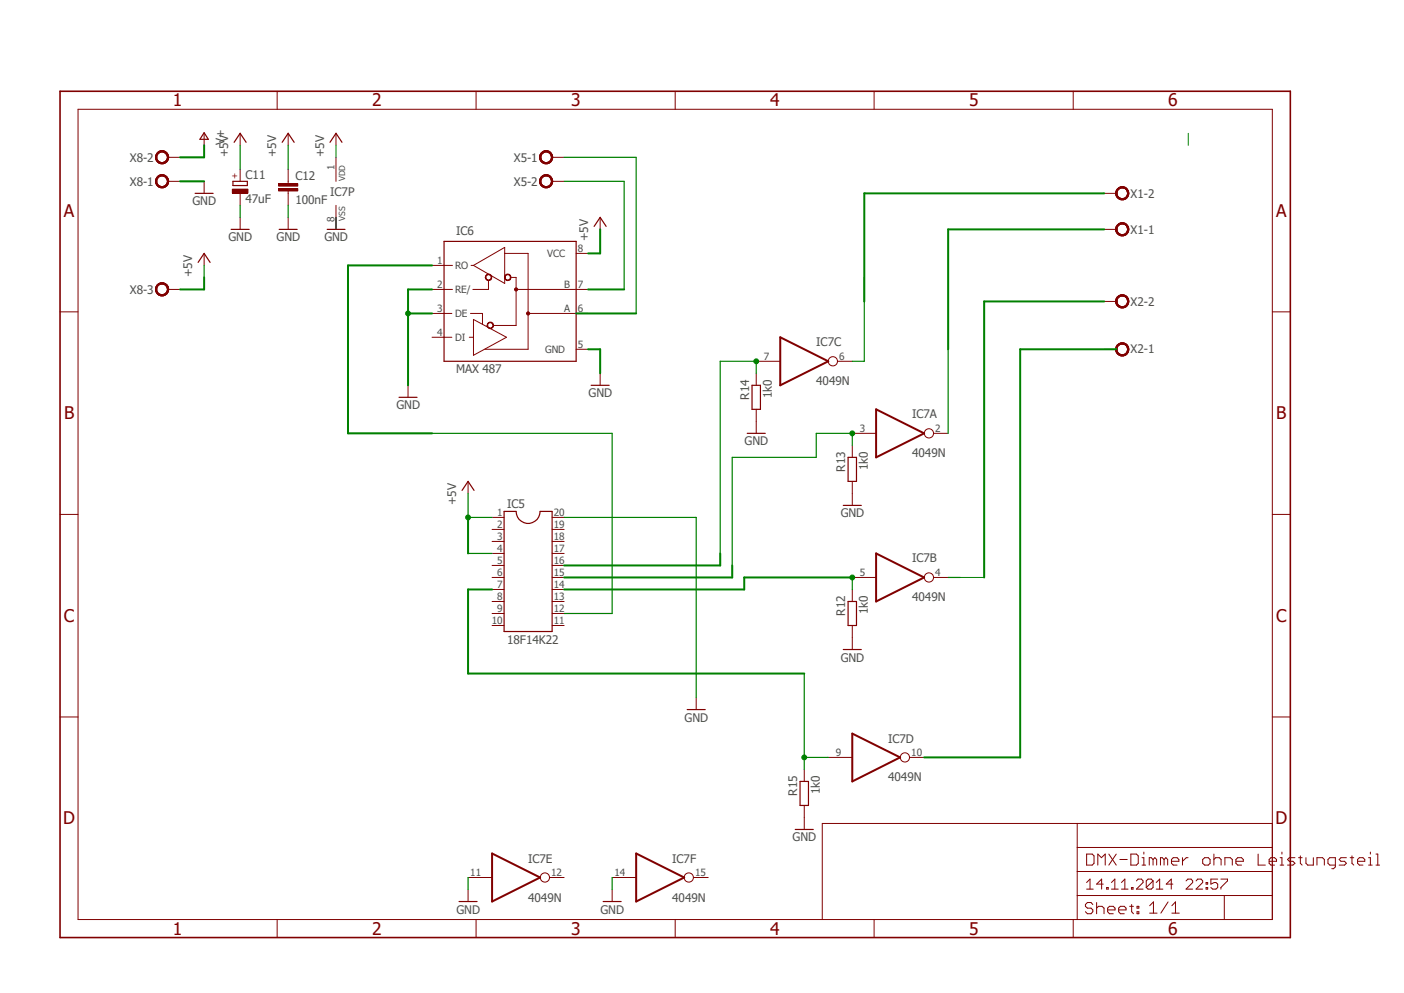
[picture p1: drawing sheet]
<svg xmlns="http://www.w3.org/2000/svg" width="297mm" height="210mm" viewBox="0 0 297 210" stroke-linecap="round" stroke-linejoin="round" font-family="sans-serif">
<path d="M12.2 19l281.3 179.8M293.5 19l-281.3 179.8" fill="none" stroke="#fff" stroke-width=".21"/>
<g fill="none" stroke="#800000" stroke-width=".21">
<path d="M58.6 19.3v3.8M100.7 19.3v3.8M142.8 19.3v3.8M184.9 19.3v3.8M227 19.3v3.8M16.5 23.1h252.7v171.4h-252.7zM43.2 28.2v2.5M43.2 38.4v2.5M12.7 66h3.8M269.2 66h3.8M12.7 108.8h3.8M269.2 108.8h3.8"/>
<path d="M12.7 151.6h3.8M269.2 151.6h3.8M227.9 174.2v20.3M227.9 179.2h41.3M269.2 174.2h-95.3v20.3M58.6 194.5v3.8M100.7 194.5v3.8M142.8 194.5v3.8M184.9 194.5v3.8M227 194.5v3.8M227.9 189.4h41.3M227.9 184.3h41.3"/>
<path d="M229.9 180.6h1.2l.3 .4v1.6l-.3 .4h-1.2zM229.9 186.6l.7-.7v2.1M229.9 188h1.4M231.2 191.3l-.4-.4h-.8l-.4 .4v.4l.4 .4h.8l.4 .3v.4l-.4 .5h-.8l-.4-.5M232 190.9v2.4M232 192.1l.4-.4h.7l.5 .4v1.2M232.2 183v-2.4l.8 .8 .8-.8v2.4M233.4 187h-1.4l1-1.1v2.1M234.1 187.7h.3v.3h-.3zM234.3 192.4h1.6v-.3l-.4-.4h-.8l-.4 .4v.7l.4 .5h.8M234.6 180.6l1.5 2.4M235.1 188h1.5"/>
<path d="M235.1 186.6l.7-.7v2.1M236.1 180.6l-1.5 2.4M236.6 192.4h1.6v-.3l-.4-.4h-.8l-.4 .4v.7l.4 .5h.8M236.9 181.8h1.6M237.2 188h1.4M237.2 186.6l.8-.7v2.1M239 191.7h.8M239.2 180.6h1.2l.4 .4v1.6l-.4 .4h-1.2zM239.4 187.7h.3v.3h-.3zM239.4 191.3v1.5l.4 .5M240.4 186.3l.3-.4h.8l.3 .4v.3l-1.4 1.4h1.4M240.5 191.7h.4v.4h-.4z"/>
<path d="M240.5 192.8h.4v.5h-.4zM241.6 183h.8M241.6 181.4h.4v1.6M242 180.2v.4M243.2 191.6l.8-.8v2.3M243.2 193.1h1.6M243.9 181.8l-.4-.4h-.4v1.6M243.9 181.8v1.2M243.9 186.3v1.4l-.4 .3h-.6l-.4-.3M243.9 181.8l.4-.4 .4 .4v1.2M243.9 186.3l-.4-.4h-.6l-.4 .4v1.4M243.9 186.3l-1.4 1.4"/>
<path d="M244.6 188h1.4M244.6 186.6l.7-.7v2.1M246.3 181.8l-.4-.4h-.4v1.6M246.3 181.8v1.2M246.3 181.8l.3-.4 .4 .4v1.2M247.1 190.8l-1.5 2.3M247.8 182.2h1.6v-.4l-.4-.4h-.8l-.4 .4v.8l.4 .4h.8M247.9 193.1h1.6M247.9 191.6l.8-.8v2.3M248.1 187h-1.4l1.1-1.1v2.1M250.1 181.4v1.6M250.9 186.3l.4-.4h.7l.3 .4v.3l-1.4 1.4h1.4"/>
<path d="M251.3 181.4h-.3l-.9 .8M253 186.3l.4-.4h.7l.3 .4v.3l-1.4 1.4h1.4M254.4 181.8l.4-.4h.8l.4 .4v.8l-.4 .4h-.8l-.4-.4zM255.1 187.7h.4v.3h-.4zM255.1 186.6h.4v.4h-.4zM256.8 181.8l.4-.4h.7l.4 .4v1.2M256.8 180.6v2.4M257.6 185.9h-1.4v1.1l.7-.4h.3l.4 .4v.7l-.4 .3h-.7l-.3-.3M258.3 185.9h1.4v.4l-1.4 1.4v.3M259 189.4v5.1M259.1 183v-1.6h1.2l.4 .4v1.2M261.5 182.2h1.5v-.4l-.4-.4h-.8l-.3 .4v.8l.3 .4h.8"/>
<path d="M266.1 180.6v2.4h1.6M268.5 182.2h1.5v-.4l-.4-.4h-.7l-.4 .4v.8l.4 .4h.7M270.8 183h.8M270.8 181.4h.4v1.6M271.2 180.2v.4M273.9 181.4h-1.1l-.4 .4 .4 .4h.7l.4 .4-.4 .4h-1.1M274.7 181.4h.8M275.1 181v1.6l.4 .4M276.3 181.4v1.2l.3 .4h1.2v-1.6M278.6 183v-1.6h1.2l.4 .4v1.2M282.5 183h-1.2l-.4-.4v-.8l.4-.4h1.2v1.9l-.4 .4h-.4M284.8 181.4h-1.1l-.4 .4 .4 .4h.7l.4 .4-.4 .4h-1.1"/>
<path d="M285.6 181.4h.8M286 181v1.6l.4 .4M287.2 182.2h1.5v-.4l-.4-.4h-.7l-.4 .4v.8l.4 .4h.7M289.5 183h.8M289.5 181.4h.4v1.6M289.9 180.2v.4M291.1 183h.7M291.1 180.6h.4v2.4"/>
</g>
<path d="M12.7 19.3h260.3v179h-260.3z" fill="none" stroke="#800000" stroke-width=".34"/>
<path d="M43.2 28.1l.9 1.4h-1.8zM49.3 38.4h3v.8h-3zM41.3 40.9h3.8" fill="none" stroke="#800000" stroke-width=".25"/>
<path d="M49.1 40h3.4v.9h-3.4z" fill-rule="evenodd" fill="#800000"/>
<path d="M50.8 35.8v2.6M61 38.4v.5M43.2 53.6v2.5M49.1 40h3.4v.9h-3.4zM50.8 40.9v2.5M61 40.4v.5M99 101.8v2.6" fill="none" stroke="#800000" stroke-width=".21"/>
<path d="M41.9 55.5l1.3-1.9 1.2 1.9M97.7 103.7l1.3-1.9 1.3 1.9" fill="none" stroke="#800000" stroke-width=".25"/>
<path d="M58.9 38.9h4.1v.5h-4.1z" fill-rule="evenodd" fill="#800000"/>
<path d="M58.9 38.9h4.1v.5h-4.1z" fill="none" stroke="#800000" stroke-width=".21"/>
<path d="M58.9 39.9h4.1v.5h-4.1z" fill-rule="evenodd" fill="#800000"/>
<g fill="none" stroke="#800000" stroke-width=".21">
<path d="M50.8 28.2v2.5M58.9 39.9h4.1v.5h-4.1zM61 28.2v2.5M61 35.8v2.6M71.1 28.2v2.5M71.1 33.3v5.1M50.8 46v2.5M61 40.9v2.5M61 46v2.5M71.1 43.4v5.1M160 76.4h5.1M160 79v2.5"/>
<path d="M177.2 76.4h3.1M160 86.6v5.1M180.3 91.7h5M180.3 94.2v2.5M197.5 91.7h3.1M104.1 109.4h2.5M104.1 112h2.5M104.1 114.5h2.5M104.1 117.1h2.5M104.1 119.6h2.5M116.8 109.4h2.5M116.8 112h2.5"/>
<path d="M116.8 114.5h2.5M116.8 117.1h2.5M116.8 119.6h2.5M180.3 101.8v5.1M104.1 122.1h2.5M104.1 124.7h2.5M104.1 127.2h2.5M104.1 129.8h2.5M104.1 132.3h2.5M116.8 122.1h2.5M116.8 124.7h2.5M116.8 127.2h2.5"/>
<path d="M116.8 129.8h2.5M116.8 132.3h2.5M180.3 122.1h5M180.3 124.7v2.5M180.3 132.3v5.1M197.5 122.1h3.1M147.3 147.5v2.6M170.1 162.7v2.6M170.1 170.3v5.1M175.2 160.2h5.1M192.4 160.2h3.1M99 185.6h5.1"/>
<path d="M116.2 185.6h3.1M129.5 185.6h5.1M146.7 185.6h3.1"/>
<circle cx="176.2" cy="76.4" r=".98"/>
<circle cx="196.5" cy="91.7" r=".98"/>
<circle cx="196.5" cy="122.1" r=".98"/>
<circle cx="191.4" cy="160.2" r=".98"/>
<circle cx="115.3" cy="185.6" r=".98"/>
<circle cx="145.7" cy="185.6" r=".98"/>
</g>
<g fill="none" stroke="#800000" stroke-width=".25">
<path d="M49.5 30.1l1.3-1.9 1.3 1.9M59.7 30.1l1.3-1.9 1.2 1.9M69.8 30.1l1.3-1.9 1.2 1.9M48.9 48.5h3.8M59.1 48.5h3.8M69.2 48.5h3.8M158.1 91.7h3.8M159.1 81.5h1.8v5.1h-1.8zM179.4 96.7h1.8v5.1h-1.8zM106.6 108.2h2.6a2.54 2.54 0 0 0 2.5 2.5 2.54 2.54 0 0 0 2.6-2.5h2.5v25.4h-10.2zM178.4 106.9h3.8M178.4 137.4h3.8"/>
<path d="M179.4 127.2h1.8v5.1h-1.8zM145.4 150.1h3.8M168.2 175.4h3.8M169.2 165.3h1.8v5h-1.8z"/>
</g>
<path d="M165.1 71.3l10.1 5.1-10.1 5.1zM185.3 86.6l10.2 5.1-10.2 5zM185.3 117.1l10.2 5-10.2 5.1zM180.3 155.2l10.1 5-10.1 5.1zM104.1 180.5l10.2 5.1-10.2 5.1zM134.6 180.5l10.1 5.1-10.1 5.1z" fill="none" stroke="#800000" stroke-width=".42"/>
<path d="M114.5 32.4a1.39 1.39 0 0 1 2.2 .1 1.39 1.39 0 0 1-.8 2.1 1.39 1.39 0 0 1-1.8-1.3h.3a1.13 1.13 0 0 1 1.5-1.1 1.13 1.13 0 0 1 .4 1.8 1.13 1.13 0 0 1-1.8-.3l-.1-.4h-.3z" fill-rule="evenodd" fill="#800000"/>
<path d="M114.5 32.4a1.39 1.39 0 0 1 2.2 .1 1.39 1.39 0 0 1-.8 2.1 1.39 1.39 0 0 1-1.8-1.3h.3a1.13 1.13 0 0 1 1.5-1.1 1.13 1.13 0 0 1 .4 1.8 1.13 1.13 0 0 1-1.8-.3l-.1-.4h-.3z" fill="none" stroke="#800000" stroke-width=".21"/>
<path d="M114.5 32.4a1.39 1.39 0 0 1 2.2 .1 1.39 1.39 0 0 1-.8 2.1 1.39 1.39 0 0 1-1.8-1.3h.3a1.13 1.13 0 0 1 1.5-1.1 1.13 1.13 0 0 1 .4 1.8 1.13 1.13 0 0 1-1.8-.3l-.1-.4h-.3z" fill-rule="evenodd" fill="#800000"/>
<path d="M114.5 32.4a1.39 1.39 0 0 1 2.2 .1 1.39 1.39 0 0 1-.8 2.1 1.39 1.39 0 0 1-1.8-1.3h.3a1.13 1.13 0 0 1 1.5-1.1 1.13 1.13 0 0 1 .4 1.8 1.13 1.13 0 0 1-1.8-.3l-.1-.4h-.3z" fill="none" stroke="#800000" stroke-width=".21"/>
<path d="M114.5 32.4a1.39 1.39 0 0 1 2.2 .1 1.39 1.39 0 0 1-.8 2.1 1.39 1.39 0 0 1-1.8-1.3h.3a1.13 1.13 0 0 1 1.5-1.1 1.13 1.13 0 0 1 .4 1.8 1.13 1.13 0 0 1-1.8-.3l-.1-.4h-.3z" fill-rule="evenodd" fill="#800000"/>
<path d="M114.5 32.4a1.39 1.39 0 0 1 2.2 .1 1.39 1.39 0 0 1-.8 2.1 1.39 1.39 0 0 1-1.8-1.3h.3a1.13 1.13 0 0 1 1.5-1.1 1.13 1.13 0 0 1 .4 1.8 1.13 1.13 0 0 1-1.8-.3l-.1-.4h-.3zM116.8 33.3h2.5" fill="none" stroke="#800000" stroke-width=".21"/>
<path d="M114.5 37.5a1.39 1.39 0 0 1 2.2 .1 1.39 1.39 0 0 1-.8 2.1 1.39 1.39 0 0 1-1.8-1.3h.3a1.13 1.13 0 0 1 1.5-1.1 1.13 1.13 0 0 1 .4 1.8 1.13 1.13 0 0 1-1.8-.4l-.1-.3h-.3z" fill-rule="evenodd" fill="#800000"/>
<path d="M114.5 37.5a1.39 1.39 0 0 1 2.2 .1 1.39 1.39 0 0 1-.8 2.1 1.39 1.39 0 0 1-1.8-1.3h.3a1.13 1.13 0 0 1 1.5-1.1 1.13 1.13 0 0 1 .4 1.8 1.13 1.13 0 0 1-1.8-.4l-.1-.3h-.3z" fill="none" stroke="#800000" stroke-width=".21"/>
<path d="M114.5 37.5a1.39 1.39 0 0 1 2.2 .1 1.39 1.39 0 0 1-.8 2.1 1.39 1.39 0 0 1-1.8-1.3h.3a1.13 1.13 0 0 1 1.5-1.1 1.13 1.13 0 0 1 .4 1.8 1.13 1.13 0 0 1-1.8-.4l-.1-.3h-.3z" fill-rule="evenodd" fill="#800000"/>
<path d="M114.5 37.5a1.39 1.39 0 0 1 2.2 .1 1.39 1.39 0 0 1-.8 2.1 1.39 1.39 0 0 1-1.8-1.3h.3a1.13 1.13 0 0 1 1.5-1.1 1.13 1.13 0 0 1 .4 1.8 1.13 1.13 0 0 1-1.8-.4l-.1-.3h-.3z" fill="none" stroke="#800000" stroke-width=".21"/>
<path d="M114.5 37.5a1.39 1.39 0 0 1 2.2 .1 1.39 1.39 0 0 1-.8 2.1 1.39 1.39 0 0 1-1.8-1.3h.3a1.13 1.13 0 0 1 1.5-1.1 1.13 1.13 0 0 1 .4 1.8 1.13 1.13 0 0 1-1.8-.4l-.1-.3h-.3z" fill-rule="evenodd" fill="#800000"/>
<path d="M114.5 37.5a1.39 1.39 0 0 1 2.2 .1 1.39 1.39 0 0 1-.8 2.1 1.39 1.39 0 0 1-1.8-1.3h.3a1.13 1.13 0 0 1 1.5-1.1 1.13 1.13 0 0 1 .4 1.8 1.13 1.13 0 0 1-1.8-.4l-.1-.3h-.3zM116.8 38.4h2.5" fill="none" stroke="#800000" stroke-width=".21"/>
<path d="M33.6 37.1a1.4 1.4 0 0 1 2 .7 1.4 1.4 0 0 1-1 1.9 1.4 1.4 0 0 1-1.7-1.3h.2a1.15 1.15 0 0 1 1.7-1 1.15 1.15 0 0 1 .2 1.9 1.15 1.15 0 0 1-1.8-.6l-.1-.3h-.2l.1-.5z" fill-rule="evenodd" fill="#800000"/>
<path d="M33.6 37.1a1.4 1.4 0 0 1 2 .7 1.4 1.4 0 0 1-1 1.9 1.4 1.4 0 0 1-1.7-1.3h.2a1.15 1.15 0 0 1 1.7-1 1.15 1.15 0 0 1 .2 1.9 1.15 1.15 0 0 1-1.8-.6l-.1-.3h-.2l.1-.5z" fill="none" stroke="#800000" stroke-width=".21"/>
<path d="M33.6 37.1a1.4 1.4 0 0 1 2 .7 1.4 1.4 0 0 1-1 1.9 1.4 1.4 0 0 1-1.7-1.3h.2a1.15 1.15 0 0 1 1.7-1 1.15 1.15 0 0 1 .2 1.9 1.15 1.15 0 0 1-1.8-.6l-.1-.3h-.2l.1-.5z" fill-rule="evenodd" fill="#800000"/>
<path d="M33.6 37.1a1.4 1.4 0 0 1 2 .7 1.4 1.4 0 0 1-1 1.9 1.4 1.4 0 0 1-1.7-1.3h.2a1.15 1.15 0 0 1 1.7-1 1.15 1.15 0 0 1 .2 1.9 1.15 1.15 0 0 1-1.8-.6l-.1-.3h-.2l.1-.5z" fill="none" stroke="#800000" stroke-width=".21"/>
<path d="M33.6 37.1a1.4 1.4 0 0 1 2 .7 1.4 1.4 0 0 1-1 1.9 1.4 1.4 0 0 1-1.7-1.3h.2a1.15 1.15 0 0 1 1.7-1 1.15 1.15 0 0 1 .2 1.9 1.15 1.15 0 0 1-1.8-.6l-.1-.3h-.2l.1-.5z" fill-rule="evenodd" fill="#800000"/>
<path d="M33.6 37.1a1.4 1.4 0 0 1 2 .7 1.4 1.4 0 0 1-1 1.9 1.4 1.4 0 0 1-1.7-1.3h.2a1.15 1.15 0 0 1 1.7-1 1.15 1.15 0 0 1 .2 1.9 1.15 1.15 0 0 1-1.8-.6l-.1-.3h-.2l.1-.5zM35.6 38.4h2.5" fill="none" stroke="#800000" stroke-width=".21"/>
<path d="M33.6 32a1.4 1.4 0 0 1 2 .7 1.4 1.4 0 0 1-1 1.9 1.4 1.4 0 0 1-1.7-1.3h.2a1.15 1.15 0 0 1 1.7-1 1.15 1.15 0 0 1 .2 1.9 1.15 1.15 0 0 1-1.8-.5l-.1-.4h-.2l.1-.5z" fill-rule="evenodd" fill="#800000"/>
<path d="M33.6 32a1.4 1.4 0 0 1 2 .7 1.4 1.4 0 0 1-1 1.9 1.4 1.4 0 0 1-1.7-1.3h.2a1.15 1.15 0 0 1 1.7-1 1.15 1.15 0 0 1 .2 1.9 1.15 1.15 0 0 1-1.8-.5l-.1-.4h-.2l.1-.5z" fill="none" stroke="#800000" stroke-width=".21"/>
<path d="M33.6 32a1.4 1.4 0 0 1 2 .7 1.4 1.4 0 0 1-1 1.9 1.4 1.4 0 0 1-1.7-1.3h.2a1.15 1.15 0 0 1 1.7-1 1.15 1.15 0 0 1 .2 1.9 1.15 1.15 0 0 1-1.8-.5l-.1-.4h-.2l.1-.5z" fill-rule="evenodd" fill="#800000"/>
<path d="M33.6 32a1.4 1.4 0 0 1 2 .7 1.4 1.4 0 0 1-1 1.9 1.4 1.4 0 0 1-1.7-1.3h.2a1.15 1.15 0 0 1 1.7-1 1.15 1.15 0 0 1 .2 1.9 1.15 1.15 0 0 1-1.8-.5l-.1-.4h-.2l.1-.5z" fill="none" stroke="#800000" stroke-width=".21"/>
<path d="M33.6 32a1.4 1.4 0 0 1 2 .7 1.4 1.4 0 0 1-1 1.9 1.4 1.4 0 0 1-1.7-1.3h.2a1.15 1.15 0 0 1 1.7-1 1.15 1.15 0 0 1 .2 1.9 1.15 1.15 0 0 1-1.8-.5l-.1-.4h-.2l.1-.5z" fill-rule="evenodd" fill="#800000"/>
<path d="M33.6 32a1.4 1.4 0 0 1 2 .7 1.4 1.4 0 0 1-1 1.9 1.4 1.4 0 0 1-1.7-1.3h.2a1.15 1.15 0 0 1 1.7-1 1.15 1.15 0 0 1 .2 1.9 1.15 1.15 0 0 1-1.8-.5l-.1-.4h-.2l.1-.5zM35.6 33.3h2.5" fill="none" stroke="#800000" stroke-width=".21"/>
<path d="M33.2 60.3a1.4 1.4 0 0 1 2.3 .1 1.4 1.4 0 0 1-.8 2.1 1.4 1.4 0 0 1-1.8-1.3h.2a1.14 1.14 0 0 1 1.5-1.1 1.14 1.14 0 0 1 .6 1.8 1.14 1.14 0 0 1-1.8 0l-.3-.7h-.2z" fill-rule="evenodd" fill="#800000"/>
<path d="M33.2 60.3a1.4 1.4 0 0 1 2.3 .1 1.4 1.4 0 0 1-.8 2.1 1.4 1.4 0 0 1-1.8-1.3h.2a1.14 1.14 0 0 1 1.5-1.1 1.14 1.14 0 0 1 .6 1.8 1.14 1.14 0 0 1-1.8 0l-.3-.7h-.2z" fill="none" stroke="#800000" stroke-width=".21"/>
<path d="M33.2 60.3a1.4 1.4 0 0 1 2.3 .1 1.4 1.4 0 0 1-.8 2.1 1.4 1.4 0 0 1-1.8-1.3h.2a1.14 1.14 0 0 1 1.5-1.1 1.14 1.14 0 0 1 .6 1.8 1.14 1.14 0 0 1-1.8 0l-.3-.7h-.2z" fill-rule="evenodd" fill="#800000"/>
<path d="M33.2 60.3a1.4 1.4 0 0 1 2.3 .1 1.4 1.4 0 0 1-.8 2.1 1.4 1.4 0 0 1-1.8-1.3h.2a1.14 1.14 0 0 1 1.5-1.1 1.14 1.14 0 0 1 .6 1.8 1.14 1.14 0 0 1-1.8 0l-.3-.7h-.2z" fill="none" stroke="#800000" stroke-width=".21"/>
<path d="M33.2 60.3a1.4 1.4 0 0 1 2.3 .1 1.4 1.4 0 0 1-.8 2.1 1.4 1.4 0 0 1-1.8-1.3h.2a1.14 1.14 0 0 1 1.5-1.1 1.14 1.14 0 0 1 .6 1.8 1.14 1.14 0 0 1-1.8 0l-.3-.7h-.2z" fill-rule="evenodd" fill="#800000"/>
<g fill="none" stroke="#800000" stroke-width=".21">
<path d="M93.9 56.1h1.8M99.7 56.1h.5M100.2 56.1l6.6-3.8v7.6zM103.3 59.3v1.9h-3.3M106.8 53.6h4.9v20.3h-9.1M108.2 58.7h1v10.1h-4.7M33.2 60.3a1.4 1.4 0 0 1 2.3 .1 1.4 1.4 0 0 1-.8 2.1 1.4 1.4 0 0 1-1.8-1.3h.2a1.14 1.14 0 0 1 1.5-1.1 1.14 1.14 0 0 1 .6 1.8 1.14 1.14 0 0 1-1.8 0l-.3-.7h-.2zM35.6 61.2h2.5M93.9 61.2h1.8M93.9 66.3h1.7M93.9 71.3h1.7M99.3 71.3h.9"/>
<path d="M99.5 66.3h2.6v2.3M100.2 67.6l6.9 3.7-6.9 3.8zM109.2 61.2h12.6M111.7 66.3h10.1M99 188.1v2.6M129.5 188.1v2.6"/>
</g>
<path d="M93.9 51.1h28v25.3h-28zM97.1 190.7h3.8M127.6 190.7h3.8" fill="none" stroke="#800000" stroke-width=".25"/>
<circle cx="111.7" cy="66.3" r=".33" fill="#800000"/>
<circle cx="111.7" cy="66.3" r=".33" fill="none" stroke="#800000" stroke-width=".21"/>
<circle cx="109.2" cy="61.2" r=".33" fill="#800000"/>
<circle cx="109.2" cy="61.2" r=".33" fill="none" stroke="#800000" stroke-width=".21"/>
<path d="M103 58.1a.69 .69 0 0 1 1 .3 .69 .69 0 0 1-.5 .9 .69 .69 0 0 1-.8-.6h.1a.57 .57 0 0 1 .8-.5 .57 .57 0 0 1 .1 .9 .57 .57 0 0 1-.9-.2l-.1-.2z" fill-rule="evenodd" fill="#800000"/>
<path d="M103 58.1a.69 .69 0 0 1 1 .3 .69 .69 0 0 1-.5 .9 .69 .69 0 0 1-.8-.6h.1a.57 .57 0 0 1 .8-.5 .57 .57 0 0 1 .1 .9 .57 .57 0 0 1-.9-.2l-.1-.2z" fill="none" stroke="#800000" stroke-width=".21"/>
<path d="M107 58.1a.69 .69 0 0 1 1 .3 .69 .69 0 0 1-.4 .9 .69 .69 0 0 1-.9-.6h.1a.57 .57 0 0 1 .9-.5 .57 .57 0 0 1 .1 .9 .57 .57 0 0 1-.9-.2l-.2-.2z" fill-rule="evenodd" fill="#800000"/>
<path d="M107 58.1a.69 .69 0 0 1 1 .3 .69 .69 0 0 1-.4 .9 .69 .69 0 0 1-.9-.6h.1a.57 .57 0 0 1 .9-.5 .57 .57 0 0 1 .1 .9 .57 .57 0 0 1-.9-.2l-.2-.2z" fill="none" stroke="#800000" stroke-width=".21"/>
<path d="M103.3 68.2a.69 .69 0 0 1 1.1 .3 .69 .69 0 0 1-.5 1 .69 .69 0 0 1-.9-.7h.2a.57 .57 0 0 1 .8-.4 .57 .57 0 0 1 .1 .9 .57 .57 0 0 1-.9-.2l-.2-.3z" fill-rule="evenodd" fill="#800000"/>
<path d="M91.4 56.1h2.5M121.9 53.6h2.5M127 46v2.5M91.4 61.2h2.5M91.4 66.3h2.5M91.4 71.3h2.5M103.3 68.2a.69 .69 0 0 1 1.1 .3 .69 .69 0 0 1-.5 1 .69 .69 0 0 1-.9-.7h.2a.57 .57 0 0 1 .8-.4 .57 .57 0 0 1 .1 .9 .57 .57 0 0 1-.9-.2l-.2-.3zM121.9 61.2h2.5M121.9 66.3h2.5M121.9 73.9h2.5M127 79v2.5M86.3 81.5v2.5" fill="none" stroke="#800000" stroke-width=".21"/>
<path d="M125.7 47.9l1.3-1.9 1.2 1.9M84.4 84h3.8M125.1 81.5h3.8" fill="none" stroke="#800000" stroke-width=".25"/>
<path d="M236.3 47.6a1.39 1.39 0 0 1 2.3 .2 1.39 1.39 0 0 1-.8 2.1 1.39 1.39 0 0 1-1.8-1.4h.3a1.13 1.13 0 0 1 1.5-1.1 1.13 1.13 0 0 1 .4 1.8 1.13 1.13 0 0 1-1.9-.3v-.4h-.3z" fill-rule="evenodd" fill="#800000"/>
<path d="M236.3 47.6a1.39 1.39 0 0 1 2.3 .2 1.39 1.39 0 0 1-.8 2.1 1.39 1.39 0 0 1-1.8-1.4h.3a1.13 1.13 0 0 1 1.5-1.1 1.13 1.13 0 0 1 .4 1.8 1.13 1.13 0 0 1-1.9-.3v-.4h-.3z" fill="none" stroke="#800000" stroke-width=".21"/>
<path d="M236.3 47.6a1.39 1.39 0 0 1 2.3 .2 1.39 1.39 0 0 1-.8 2.1 1.39 1.39 0 0 1-1.8-1.4h.3a1.13 1.13 0 0 1 1.5-1.1 1.13 1.13 0 0 1 .4 1.8 1.13 1.13 0 0 1-1.9-.3v-.4h-.3z" fill-rule="evenodd" fill="#800000"/>
<path d="M236.3 47.6a1.39 1.39 0 0 1 2.3 .2 1.39 1.39 0 0 1-.8 2.1 1.39 1.39 0 0 1-1.8-1.4h.3a1.13 1.13 0 0 1 1.5-1.1 1.13 1.13 0 0 1 .4 1.8 1.13 1.13 0 0 1-1.9-.3v-.4h-.3z" fill="none" stroke="#800000" stroke-width=".21"/>
<path d="M236.3 47.6a1.39 1.39 0 0 1 2.3 .2 1.39 1.39 0 0 1-.8 2.1 1.39 1.39 0 0 1-1.8-1.4h.3a1.13 1.13 0 0 1 1.5-1.1 1.13 1.13 0 0 1 .4 1.8 1.13 1.13 0 0 1-1.9-.3v-.4h-.3z" fill-rule="evenodd" fill="#800000"/>
<path d="M233.6 48.5h2.5M236.3 47.6a1.39 1.39 0 0 1 2.3 .2 1.39 1.39 0 0 1-.8 2.1 1.39 1.39 0 0 1-1.8-1.4h.3a1.13 1.13 0 0 1 1.5-1.1 1.13 1.13 0 0 1 .4 1.8 1.13 1.13 0 0 1-1.9-.3v-.4h-.3z" fill="none" stroke="#800000" stroke-width=".21"/>
<path d="M236.3 40a1.39 1.39 0 0 1 2.3 .2 1.39 1.39 0 0 1-.8 2.1 1.39 1.39 0 0 1-1.8-1.4h.3a1.13 1.13 0 0 1 1.5-1.1 1.13 1.13 0 0 1 .4 1.8 1.13 1.13 0 0 1-1.9-.3v-.4h-.3z" fill-rule="evenodd" fill="#800000"/>
<path d="M236.3 40a1.39 1.39 0 0 1 2.3 .2 1.39 1.39 0 0 1-.8 2.1 1.39 1.39 0 0 1-1.8-1.4h.3a1.13 1.13 0 0 1 1.5-1.1 1.13 1.13 0 0 1 .4 1.8 1.13 1.13 0 0 1-1.9-.3v-.4h-.3z" fill="none" stroke="#800000" stroke-width=".21"/>
<path d="M236.3 40a1.39 1.39 0 0 1 2.3 .2 1.39 1.39 0 0 1-.8 2.1 1.39 1.39 0 0 1-1.8-1.4h.3a1.13 1.13 0 0 1 1.5-1.1 1.13 1.13 0 0 1 .4 1.8 1.13 1.13 0 0 1-1.9-.3v-.4h-.3z" fill-rule="evenodd" fill="#800000"/>
<path d="M236.3 40a1.39 1.39 0 0 1 2.3 .2 1.39 1.39 0 0 1-.8 2.1 1.39 1.39 0 0 1-1.8-1.4h.3a1.13 1.13 0 0 1 1.5-1.1 1.13 1.13 0 0 1 .4 1.8 1.13 1.13 0 0 1-1.9-.3v-.4h-.3z" fill="none" stroke="#800000" stroke-width=".21"/>
<path d="M236.3 40a1.39 1.39 0 0 1 2.3 .2 1.39 1.39 0 0 1-.8 2.1 1.39 1.39 0 0 1-1.8-1.4h.3a1.13 1.13 0 0 1 1.5-1.1 1.13 1.13 0 0 1 .4 1.8 1.13 1.13 0 0 1-1.9-.3v-.4h-.3z" fill-rule="evenodd" fill="#800000"/>
<path d="M233.6 40.9h2.5M236.3 40a1.39 1.39 0 0 1 2.3 .2 1.39 1.39 0 0 1-.8 2.1 1.39 1.39 0 0 1-1.8-1.4h.3a1.13 1.13 0 0 1 1.5-1.1 1.13 1.13 0 0 1 .4 1.8 1.13 1.13 0 0 1-1.9-.3v-.4h-.3z" fill="none" stroke="#800000" stroke-width=".21"/>
<path d="M236.3 73a1.4 1.4 0 0 1 2.3 .1 1.4 1.4 0 0 1-.8 2.1 1.4 1.4 0 0 1-1.8-1.3h.3a1.13 1.13 0 0 1 1.5-1.1 1.13 1.13 0 0 1 .4 1.9 1.13 1.13 0 0 1-1.9-.4v-.4h-.3z" fill-rule="evenodd" fill="#800000"/>
<path d="M236.3 73a1.4 1.4 0 0 1 2.3 .1 1.4 1.4 0 0 1-.8 2.1 1.4 1.4 0 0 1-1.8-1.3h.3a1.13 1.13 0 0 1 1.5-1.1 1.13 1.13 0 0 1 .4 1.9 1.13 1.13 0 0 1-1.9-.4v-.4h-.3z" fill="none" stroke="#800000" stroke-width=".21"/>
<path d="M236.3 73a1.4 1.4 0 0 1 2.3 .1 1.4 1.4 0 0 1-.8 2.1 1.4 1.4 0 0 1-1.8-1.3h.3a1.13 1.13 0 0 1 1.5-1.1 1.13 1.13 0 0 1 .4 1.9 1.13 1.13 0 0 1-1.9-.4v-.4h-.3z" fill-rule="evenodd" fill="#800000"/>
<path d="M236.3 73a1.4 1.4 0 0 1 2.3 .1 1.4 1.4 0 0 1-.8 2.1 1.4 1.4 0 0 1-1.8-1.3h.3a1.13 1.13 0 0 1 1.5-1.1 1.13 1.13 0 0 1 .4 1.9 1.13 1.13 0 0 1-1.9-.4v-.4h-.3z" fill="none" stroke="#800000" stroke-width=".21"/>
<path d="M236.3 73a1.4 1.4 0 0 1 2.3 .1 1.4 1.4 0 0 1-.8 2.1 1.4 1.4 0 0 1-1.8-1.3h.3a1.13 1.13 0 0 1 1.5-1.1 1.13 1.13 0 0 1 .4 1.9 1.13 1.13 0 0 1-1.9-.4v-.4h-.3z" fill-rule="evenodd" fill="#800000"/>
<path d="M233.6 73.9h2.5M236.3 73a1.4 1.4 0 0 1 2.3 .1 1.4 1.4 0 0 1-.8 2.1 1.4 1.4 0 0 1-1.8-1.3h.3a1.13 1.13 0 0 1 1.5-1.1 1.13 1.13 0 0 1 .4 1.9 1.13 1.13 0 0 1-1.9-.4v-.4h-.3z" fill="none" stroke="#800000" stroke-width=".21"/>
<path d="M236.3 62.8a1.4 1.4 0 0 1 2.3 .2 1.4 1.4 0 0 1-.8 2.1 1.4 1.4 0 0 1-1.8-1.3h.3a1.13 1.13 0 0 1 1.5-1.2 1.13 1.13 0 0 1 .4 1.9 1.13 1.13 0 0 1-1.9-.4v-.3h-.3z" fill-rule="evenodd" fill="#800000"/>
<path d="M236.3 62.8a1.4 1.4 0 0 1 2.3 .2 1.4 1.4 0 0 1-.8 2.1 1.4 1.4 0 0 1-1.8-1.3h.3a1.13 1.13 0 0 1 1.5-1.2 1.13 1.13 0 0 1 .4 1.9 1.13 1.13 0 0 1-1.9-.4v-.3h-.3z" fill="none" stroke="#800000" stroke-width=".21"/>
<path d="M236.3 62.8a1.4 1.4 0 0 1 2.3 .2 1.4 1.4 0 0 1-.8 2.1 1.4 1.4 0 0 1-1.8-1.3h.3a1.13 1.13 0 0 1 1.5-1.2 1.13 1.13 0 0 1 .4 1.9 1.13 1.13 0 0 1-1.9-.4v-.3h-.3z" fill-rule="evenodd" fill="#800000"/>
<path d="M236.3 62.8a1.4 1.4 0 0 1 2.3 .2 1.4 1.4 0 0 1-.8 2.1 1.4 1.4 0 0 1-1.8-1.3h.3a1.13 1.13 0 0 1 1.5-1.2 1.13 1.13 0 0 1 .4 1.9 1.13 1.13 0 0 1-1.9-.4v-.3h-.3z" fill="none" stroke="#800000" stroke-width=".21"/>
<path d="M236.3 62.8a1.4 1.4 0 0 1 2.3 .2 1.4 1.4 0 0 1-.8 2.1 1.4 1.4 0 0 1-1.8-1.3h.3a1.13 1.13 0 0 1 1.5-1.2 1.13 1.13 0 0 1 .4 1.9 1.13 1.13 0 0 1-1.9-.4v-.3h-.3z" fill-rule="evenodd" fill="#800000"/>
<path d="M233.6 63.8h2.5M236.3 62.8a1.4 1.4 0 0 1 2.3 .2 1.4 1.4 0 0 1-.8 2.1 1.4 1.4 0 0 1-1.8-1.3h.3a1.13 1.13 0 0 1 1.5-1.2 1.13 1.13 0 0 1 .4 1.9 1.13 1.13 0 0 1-1.9-.4v-.3h-.3z" fill="none" stroke="#800000" stroke-width=".21"/>
<path d="M38.1 38.4h5.1M43.2 30.7v2.6h-5.1M86.3 66.3h5.1M91.4 61.2h-5.1v20.3M124.4 73.9h2.6v5.1" fill="none" stroke="#008000" stroke-width=".42"/>
<path d="M50.8 43.4v2.6M61 43.4v2.6M119.3 109.4h28v38.1M99 185.6v2.5M129.5 185.6v2.5" fill="none" stroke="#008000" stroke-width=".25"/>
<path d="M71.1 46v2.5" fill="none" stroke="#008000" stroke-width=".21"/>
<circle cx="86.3" cy="66.3" r=".51" fill="#008000"/>
<g fill="none" stroke="#008000" stroke-width=".21">
<path d="M203.1 122.1h5.1"/>
<circle cx="86.3" cy="66.3" r=".51"/>
</g>
<path d="M61 30.7v5.1M99 104.4v5h5.1M99 117.1h5.1M200.6 122.1h2.5" fill="none" stroke="#008000" stroke-width=".25"/>
<path d="M233.6 63.8h-25.4v58.3M99 109.4v7.7" fill="none" stroke="#008000" stroke-width=".42"/>
<circle cx="99" cy="109.4" r=".51" fill="#008000"/>
<g fill="none" stroke="#008000" stroke-width=".21">
<path d="M71.1 30.7v2.6"/>
<circle cx="99" cy="109.4" r=".51"/>
</g>
<path d="M50.8 30.7v5.1M43.2 56.1v2.6M182.8 58.7v17.7h-2.5M160 76.4v2.6M200.6 73.9v17.8" fill="none" stroke="#008000" stroke-width=".25"/>
<path d="M43.2 58.7v2.5h-5.1M127 48.5v5.1h-2.6M233.6 48.5h-33v25.4M233.6 40.9h-50.8v22.9M236.1 73.9h-20.3v86.3h-20.3" fill="none" stroke="#008000" stroke-width=".42"/>
<circle cx="160" cy="76.4" r=".51" fill="#008000"/>
<circle cx="160" cy="76.4" r=".51" fill="none" stroke="#008000" stroke-width=".21"/>
<path d="M160 76.4h-7.6v40.7M180.3 94.2v-2.5h-7.6v5" fill="none" stroke="#008000" stroke-width=".25"/>
<path d="M152.4 117.1v2.5h-33.1" fill="none" stroke="#008000" stroke-width=".42"/>
<circle cx="180.3" cy="91.7" r=".51" fill="#008000"/>
<circle cx="180.3" cy="91.7" r=".51" fill="none" stroke="#008000" stroke-width=".21"/>
<path d="M172.7 96.7h-17.8v22.9M180.3 122.1v2.6" fill="none" stroke="#008000" stroke-width=".25"/>
<path d="M154.9 119.6v2.5h-35.6M180.3 122.1h-22.9v2.6h-38.1" fill="none" stroke="#008000" stroke-width=".42"/>
<circle cx="180.3" cy="122.1" r=".51" fill="#008000"/>
<circle cx="180.3" cy="122.1" r=".51" fill="none" stroke="#008000" stroke-width=".21"/>
<path d="M175.2 160.2h-5.1v2.5" fill="none" stroke="#008000" stroke-width=".25"/>
<circle cx="170.1" cy="160.2" r=".51" fill="#008000"/>
<g fill="none" stroke="#008000" stroke-width=".21">
<path d="M251.4 28.2v2.5"/>
<circle cx="170.1" cy="160.2" r=".51"/>
</g>
<path d="M119.3 38.4h12.7v22.8M119.3 33.3h15.3v33M91.4 91.7h38.1v38.1h-10.2M170.1 142.5v17.7" fill="none" stroke="#008000" stroke-width=".25"/>
<path d="M91.4 56.1h-17.8v35.6h17.8M121.9 66.3h12.7M124.4 61.2h7.6M104.1 124.7h-5.1v17.8h71.1" fill="none" stroke="#008000" stroke-width=".42"/>
<g font-size="3.7" fill="#800000">
<text x="36.6" y="22.5">1</text>
<text x="78.7" y="22.5">2</text>
<text x="120.8" y="22.5">3</text>
<text x="162.9" y="22.5">4</text>
<text x="205" y="22.5">5</text>
<text x="247.1" y="22.5">6</text>
<text x="13.5" y="45.8">A</text>
<text x="270" y="45.8">A</text>
<text x="13.5" y="88.7">B</text>
<text x="270" y="88.7">B</text>
<text x="13.5" y="131.5">C</text>
<text x="270" y="131.5">C</text>
<text x="13.4" y="174.4">D</text>
<text x="269.8" y="174.4">D</text>
<text x="36.6" y="197.7">1</text>
<text x="78.7" y="197.7">2</text>
<text x="120.8" y="197.7">3</text>
<text x="162.9" y="197.7">4</text>
<text x="205" y="197.7">5</text>
<text x="247.1" y="197.7">6</text>
</g>
<g font-size="2.5" fill="#505050">
<text x="27.5" y="34.2">X8-2</text>
<text x="47.5" y="30.7" transform="rotate(-90 47.5 30.7)">V+</text>
<text x="48.3" y="33.3" transform="rotate(-90 48.3 33.3)">+5V</text>
<text x="58.4" y="33.3" transform="rotate(-90 58.4 33.3)">+5V</text>
<text x="68.6" y="33.3" transform="rotate(-90 68.6 33.3)">+5V</text>
<text x="108.7" y="34.2">X5-1</text>
<text x="27.5" y="39.2">X8-1</text>
<text x="51.9" y="37.8">C11</text>
<text x="62.5" y="38">C12</text>
<text x="69.9" y="41.5">IC7P</text>
<text x="108.7" y="39.2">X5-2</text>
<text x="239.2" y="41.8">X1-2</text>
<text x="40.7" y="43.4">GND</text>
<text x="51.9" y="42.9">47uF</text>
<text x="62.5" y="43.1">100nF</text>
<text x="48.3" y="51.1">GND</text>
<text x="58.5" y="51.1">GND</text>
<text x="68.6" y="51.1">GND</text>
<text x="96.5" y="49.8">IC6</text>
<text x="124.4" y="51.1" transform="rotate(-90 124.4 51.1)">+5V</text>
<text x="239.2" y="49.4">X1-1</text>
<text x="40.6" y="58.7" transform="rotate(-90 40.6 58.7)">+5V</text>
<text x="27.5" y="62.1">X8-3</text>
<text x="239.2" y="64.6">X2-2</text>
<text x="172.7" y="73.2">IC7C</text>
<text x="239.2" y="74.8">X2-1</text>
<text x="96.5" y="79">MAX 487</text>
<text x="172.7" y="81.5">4049N</text>
<text x="83.9" y="86.6">GND</text>
<text x="124.5" y="84">GND</text>
<text x="158.5" y="84.5" transform="rotate(-90 158.5 84.5)">R14</text>
<text x="163.3" y="84.2" transform="rotate(-90 163.3 84.2)">1k0</text>
<text x="193" y="88.5">IC7A</text>
<text x="157.5" y="94.2">GND</text>
<text x="178.8" y="99.7" transform="rotate(-90 178.8 99.7)">R13</text>
<text x="183.6" y="99.4" transform="rotate(-90 183.6 99.4)">1k0</text>
<text x="193" y="96.7">4049N</text>
<text x="96.5" y="106.9" transform="rotate(-90 96.5 106.9)">+5V</text>
<text x="107.3" y="107.5">IC5</text>
<text x="177.8" y="109.4">GND</text>
<text x="193" y="119">IC7B</text>
<text x="178.8" y="130.2" transform="rotate(-90 178.8 130.2)">R12</text>
<text x="183.6" y="129.9" transform="rotate(-90 183.6 129.9)">1k0</text>
<text x="193" y="127.2">4049N</text>
<text x="107.3" y="136.1">18F14K22</text>
<text x="177.8" y="139.9">GND</text>
<text x="144.8" y="152.6">GND</text>
<text x="187.9" y="157.1">IC7D</text>
<text x="173.4" y="167.9" transform="rotate(-90 173.4 167.9)">1k0</text>
<text x="187.9" y="165.3">4049N</text>
<text x="168.6" y="168.3" transform="rotate(-90 168.6 168.3)">R15</text>
<text x="167.7" y="178">GND</text>
<text x="111.7" y="182.4">IC7E</text>
<text x="142.2" y="182.4">IC7F</text>
<text x="111.7" y="190.7">4049N</text>
<text x="142.2" y="190.7">4049N</text>
<text x="96.6" y="193.2">GND</text>
<text x="127" y="193.2">GND</text>
</g>
<g font-size="2.1" fill="#505050">
<text x="70.7" y="36" transform="rotate(-90 70.7 36)">1</text>
<text x="70.7" y="46.9" transform="rotate(-90 70.7 46.9)">8</text>
<text x="122.2" y="53.2">8</text>
<text x="92.5" y="55.8">1</text>
<text x="96.3" y="56.9">RO</text>
<text x="115.7" y="54.4">VCC</text>
<text x="92.5" y="60.8">2</text>
<text x="92.5" y="65.9">3</text>
<text x="96.3" y="62">RE/</text>
<text x="119.3" y="65.9">A</text>
<text x="119.3" y="60.8">B</text>
<text x="122.2" y="60.8">7</text>
<text x="122.2" y="65.9">6</text>
<text x="92.5" y="71">4</text>
<text x="96.3" y="67.1">DE</text>
<text x="96.3" y="72.1">DI</text>
<text x="115.3" y="74.6">GND</text>
<text x="122.2" y="73.5">5</text>
<text x="161.6" y="76.1">7</text>
<text x="177.5" y="76.1">6</text>
<text x="181.9" y="91.3">3</text>
<text x="197.9" y="91.3">2</text>
<text x="105.2" y="109.1">1</text>
<text x="105.2" y="111.6">2</text>
<text x="117.2" y="111.6">19</text>
<text x="117.2" y="109.1">20</text>
<text x="105.2" y="114.2">3</text>
<text x="105.2" y="116.7">4</text>
<text x="105.2" y="119.3">5</text>
<text x="117.2" y="119.3">16</text>
<text x="117.2" y="116.7">17</text>
<text x="117.2" y="114.2">18</text>
<text x="105.2" y="121.8">6</text>
<text x="105.2" y="124.3">7</text>
<text x="117.2" y="124.3">14</text>
<text x="117.2" y="121.8">15</text>
<text x="181.9" y="121.8">5</text>
<text x="197.9" y="121.8">4</text>
<text x="104" y="131.9">10</text>
<text x="105.2" y="126.8">8</text>
<text x="105.2" y="129.4">9</text>
<text x="117.2" y="131.9">11</text>
<text x="117.2" y="129.4">12</text>
<text x="117.2" y="126.8">13</text>
<text x="176.8" y="159.9">9</text>
<text x="192.8" y="159.9">10</text>
<text x="99.5" y="185.3">11</text>
<text x="116.6" y="185.3">12</text>
<text x="130" y="185.3">14</text>
<text x="147.1" y="185.3">15</text>
</g>
<text font-size="1.8" fill="#800000" x="50.2" y="37.9" transform="rotate(-90 50.2 37.9)">+</text>
<g font-size="1.8" fill="#505050">
<text x="73" y="38.4" transform="rotate(-90 73 38.4)">VDD</text>
<text x="73" y="46.7" transform="rotate(-90 73 46.7)">VSS</text>
</g>
</svg>
